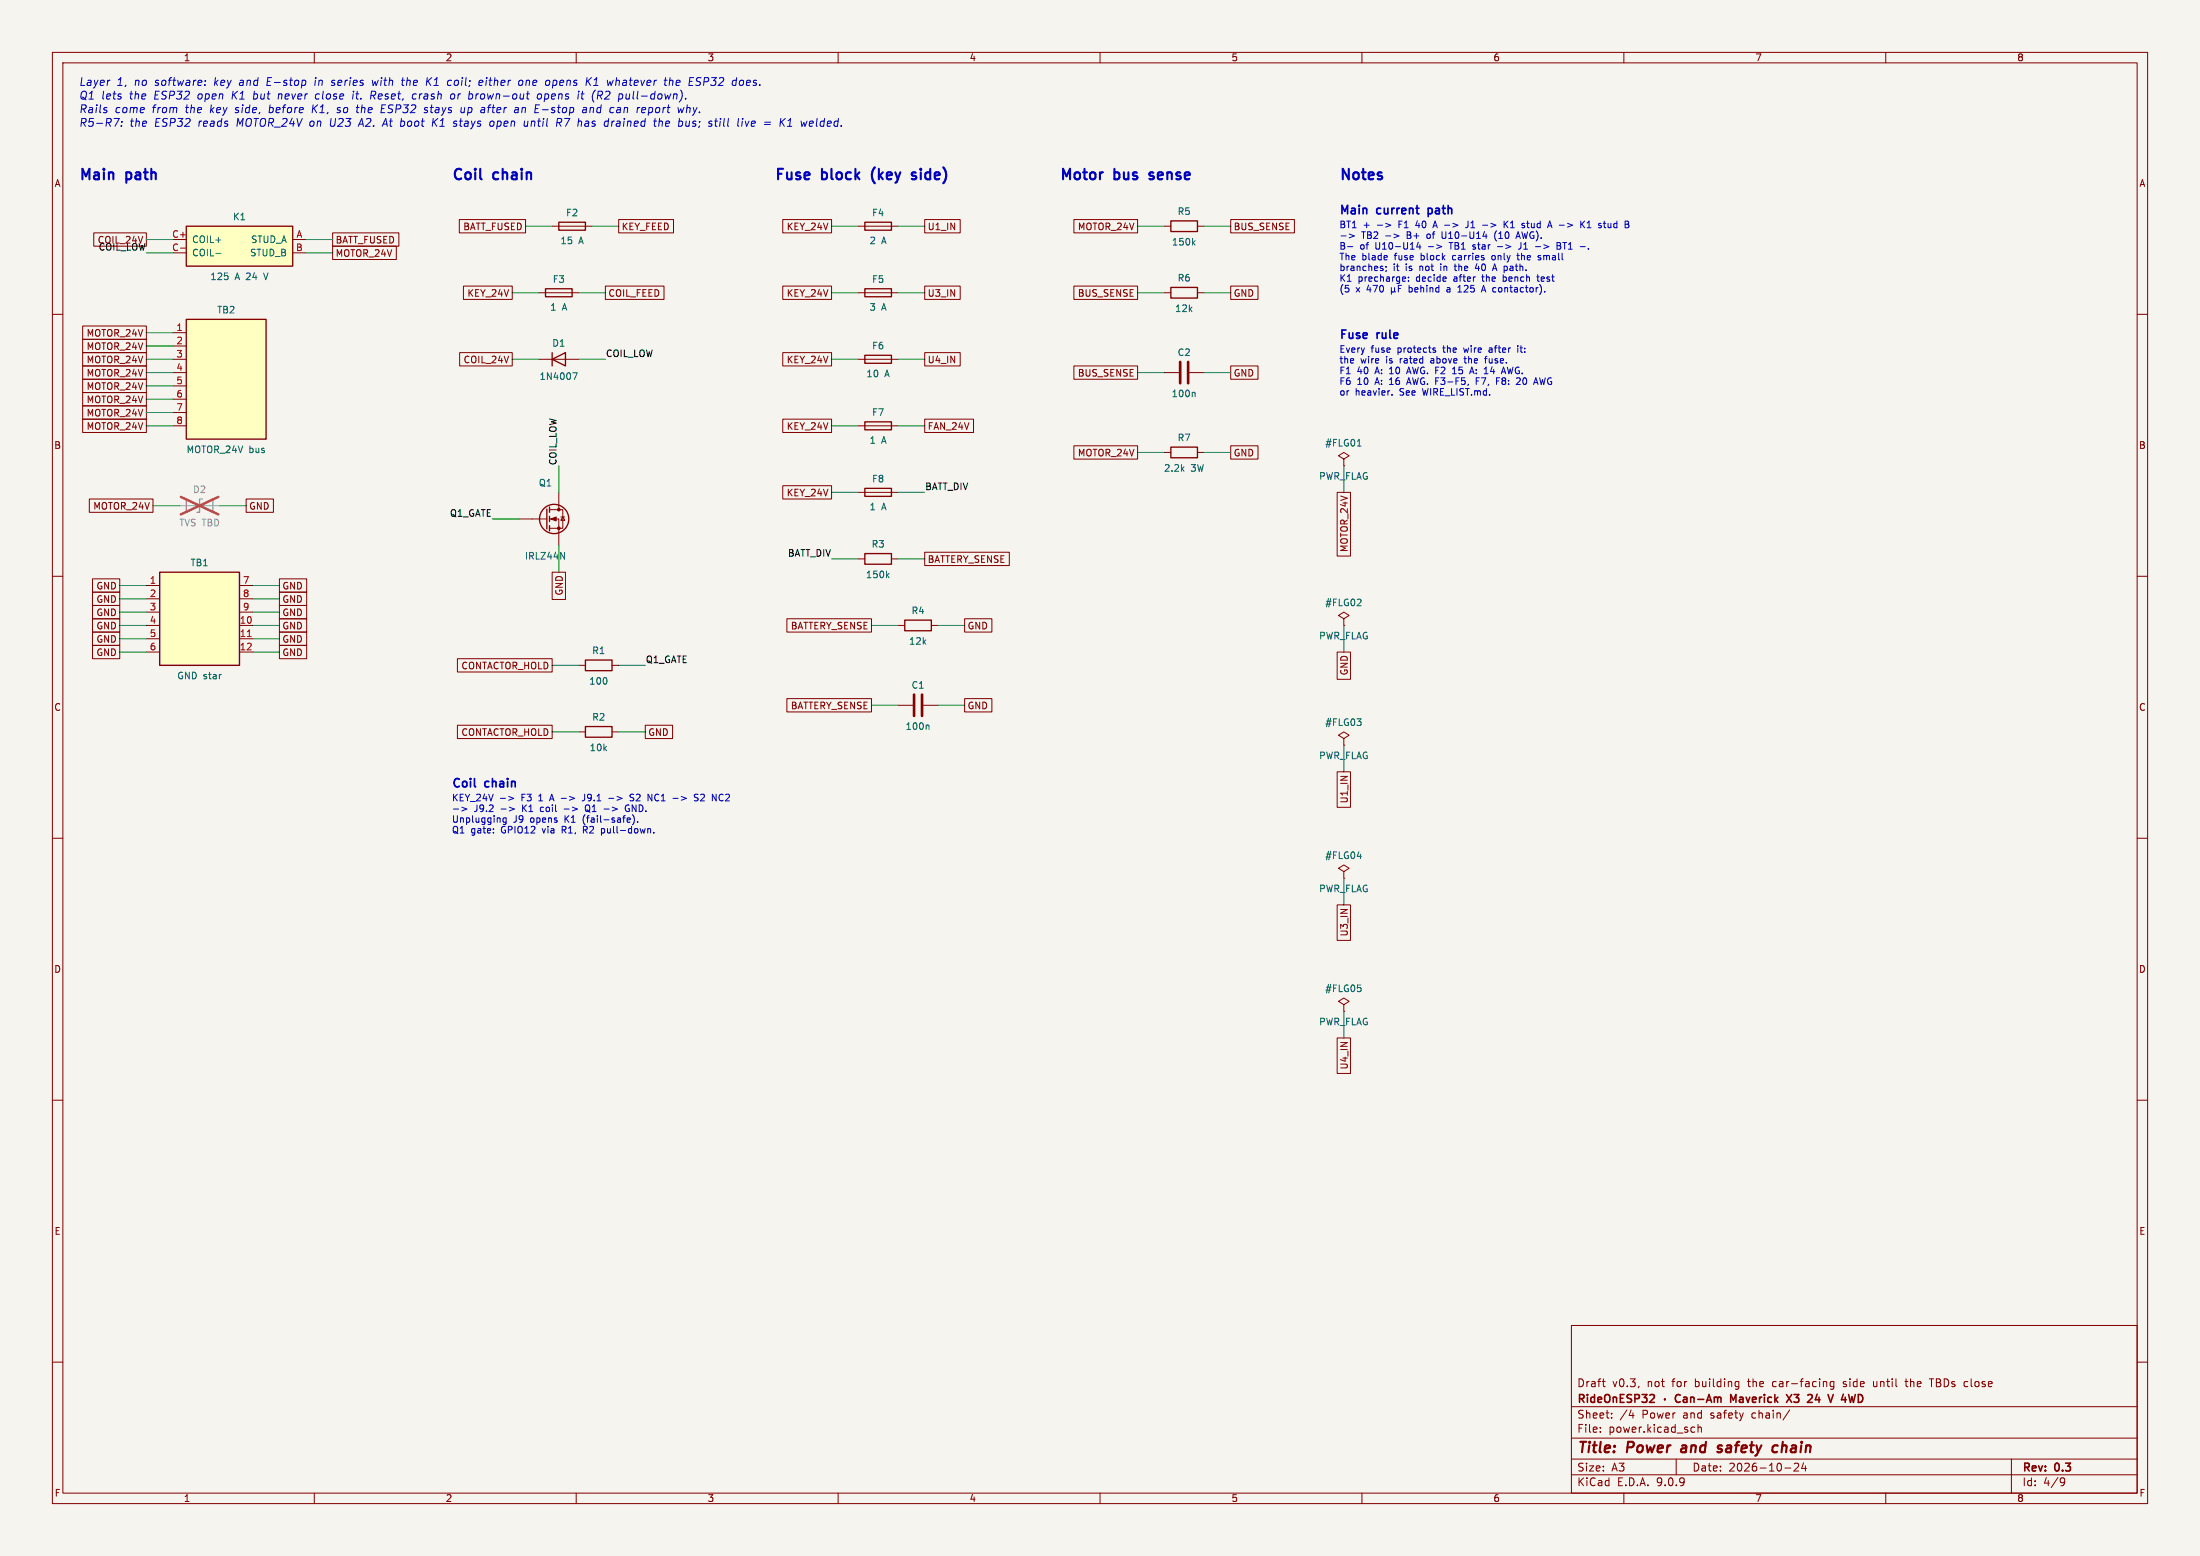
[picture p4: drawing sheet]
<svg xmlns="http://www.w3.org/2000/svg" width="420mm" height="297mm" viewBox="0 0 420 297" stroke-linecap="round" stroke-linejoin="round" font-family="sans-serif">
<path d="M0 0h420v297h-420z" fill="#f5f4ef" stroke="#f5f4ef" stroke-width=".19"/>
<g fill="none" stroke="#840000" stroke-width=".19">
<path d="M10 10h400v277h-400zM12 12h396v273h-396zM60 10v2M110 10v2M160 10v2M210 10v2M260 10v2M310 10v2M360 10v2M102.9 55.9h7.6M10 60h2M408 60h2"/>
<path d="M10 110h2M408 110h2M110.5 127h1.3M116.8 127h1.3M10 160h2M408 160h2M256.5 166.4l1.1-.7-1.1-.6-1 .6 1 .7v1.2M256.5 167.6h.1M10 210h2M408 210h2M300 253h108v32h-108zM10 260h2"/>
<path d="M300 278.5h108M300 274.5h108M300 268.5h108M305.5 273.2v.2M305.5 272.5v.1M305.9 263.7h.5M306.2 264.6l.2 .1M307.7 270.5v.2M307.7 269.8v.1M311 270.2h.9M311.7 269.7v1M312.9 264.6l-.1 .2"/>
<path d="M320 278.5v3M323.1 272.4l.4 .1M323.5 273.3l-.4 .1M324.2 272.5l.2-.1 .3 .1 .1 .9M324.2 271.9v1.5M331.5 263.7l.4 .1M331.9 264.6l-.4 .1M331.9 263.7v1.2l-.1 .2-.4 .1M341.7 269.1l-1.3 1.9M342.5 279.4l.6-.1 .2 .1 .1 .3-1 1.1h1M344.3 279.2l-.4 1.1h1M344.7 279.8v1"/>
<path d="M348.7 263.8v.9M350.1 263.8l-.4-.1-.3 .3 .1 .6h.6M350.1 263.7v1.2l-.3 .3-.4-.1M351.9 264.6l.1 .1M351.9 263.8v.3M357.7 263.7v.8l.2 .2M363.7 263.7h.5M363.9 263.2v1.3l.3 .2M368.3 263.2h.9M368.7 263.2v1.5M384 278.5v6.5M408 260h2"/>
<path d="M60 285v2M110 285v2M160 285v2M210 285v2M260 285v2M300 281.5h108M310 285v2M340.7 280.2h1.2M360 285v2M393.6 282.1l.5 .1a.99 .99 0 0 1-.4 1.4h-.3M394.2 282.7l-.3 .3h-.3"/>
</g>
<path d="M321 276.5l-.1 .4 .2 .3M328 276.4l.5 .1 .2 .3-.1 .3-.6 .1M328.7 276a.5 .5 0 0 0-.8 .2M338.8 275.9l.6 .1M339.3 277.1l-.6 .1M340.3 275.2l-.2 2" fill="none" stroke="#840000" stroke-width=".4"/>
<g fill="none" stroke="#840000" stroke-width=".3">
<path d="M315.5 266.2l.3 .3v.3l-.9 .9h.9M317.8 267v.2M320.8 266.3a.6 .6 0 0 0-.8 0 .6 .6 0 0 0-.2 .7 .56 .56 0 0 0 .3 .6 .56 .56 0 0 0 .7-.1M321.4 266.8h.6v.9M322 267l-.5 .1a.29 .29 0 0 0-.2 .3 .29 .29 0 0 0 .2 .3l.5-.1M322.8 266.8l.2-.1 .3 .1 .1 .9M322.8 266.7v1M324.1 267.1h1.2M325.8 267.7l.5-1.5 .5 1.5M325.9 267.3h.7M327.3 266.8l.4-.1 .2 .2M327.3 266.7v1"/>
<path d="M327.9 266.9l.2-.2 .4 .1v.9M327.9 266.9v.8M331.4 266.2l-.5 1.1-.5-1.1v1.5M341 266.2l1 1.5M342 266.2l-1 1.5M346.9 266.1l-.4 1.1h1"/>
</g>
<path d="M104.1 55.1h5.1v1.5h-5.1zM111.8 126h5v2h-5z" fill="none" stroke="#840000" stroke-width=".25"/>
<path d="M259.1 163.5h.8" fill="none" stroke="#006464" stroke-width=".19"/>
<path d="M35.6 61h15.2v22.8h-15.2z" fill="#ffffc2"/>
<path d="M106.7 42.4h5.1v1.5h-5.1zM35.6 61h15.2v22.8h-15.2zM105.4 68.6l2.5-1.3v2.6zM105.4 67.3v2.6M111.8 138.7h5v2h-5z" fill="none" stroke="#840000" stroke-width=".25"/>
<g fill="none" stroke="#840000" stroke-width=".19">
<path d="M105.4 43.2h7.6M33 63.5h2.6M33 66h2.6M33 68.6h2.6M33 71.1h2.6M33 73.7h2.6M33 76.2h2.6M33 78.7h2.6M102.9 68.6h7.6M33 81.3h2.6M256.5 87.6l1.1-.6-1.1-.6-1 .6 1 .6v1.3M256.5 88.9h.1"/>
<path d="M110.5 139.7h1.3M116.8 139.7h1.3"/>
</g>
<path d="M109.3 71.2h.9l-.6 1.2M259.1 85.1h.7" fill="none" stroke="#006464" stroke-width=".19"/>
<path d="M35.6 43.2h20.3v7.6h-20.3z" fill="#ffffc2"/>
<g fill="none" stroke="#840000" stroke-width=".25">
<path d="M35.6 43.2h20.3v7.6h-20.3zM223.5 42.2h5.1v2h-5.1zM223.5 54.9h5.1v2h-5.1zM104.4 97.2v3.8M104.9 96.8v1M104.9 98.6v1M223.5 85.3h5.1v2.1h-5.1zM104.9 100.3v1M172.7 118.4h5.1v2h-5.1z"/>
<circle cx="105.8" cy="99.1" r="2.79"/>
</g>
<g fill="none" stroke="#840000" stroke-width=".19">
<path d="M33 48.3h2.6M55.9 48.3h2.5M55.9 45.7h2.5M222.2 43.2h1.3M222.2 55.9h1.3M228.6 43.2h1.3M228.6 55.9h1.3M222.2 71.1h2.8M227.1 71.1h2.8M99.1 99.1h5.3M104.9 97.3h2.5v3.5h-2.5M104.9 99.1h1.8v5"/>
<path d="M106.7 94v3.3M107.1 98.7h.7M107.4 98.7l.4 .6h-.7zM222.2 86.4h1.3M228.6 86.4h1.3M171.4 119.4h1.3M177.8 119.4h1.3M171.4 134.6h2.8M176.3 134.6h2.8M256.5 141l1.1-.7-1.1-.6-1 .6 1 .7v1.2M256.5 142.2h.1"/>
</g>
<path d="M41.2 48.4h1M227.8 46.3l.3 .5M228.1 45.9l-.4 .5M228 74.9l.1 .2v.6M107 105.4l.8 1.3v-1.3M177.2 138.4l.1 .2v.6" fill="none" stroke="#006464" stroke-width=".19"/>
<path d="M34.4 47.4h1" fill="none" stroke="#a90000" stroke-width=".19"/>
<path d="M225.3 69.1v4.1M226.8 69.1v4.1M174.5 132.6v4.1M176 132.6v4.1" fill="none" stroke="#840000" stroke-width=".51"/>
<path d="M35.6 95.3v2.5l5-2.5v2.5zM38.6 95.3h-.5v2.5h-.5" fill="none" stroke="#9c9b98" stroke-width=".25"/>
<path d="M34.3 96.5h7.6" fill="none" stroke="#9c9b98" stroke-width=".19"/>
<path d="M34.5 94.8l7.2 3.4M41.7 94.8l-7.2 3.4" fill="none" stroke="#e12e31" stroke-width=".46"/>
<g fill="#840000" stroke="#840000" stroke-width=".19">
<path d="M105.2 99.1l1-.4v.7z"/>
<circle cx="106.7" cy="97.3" r=".25"/>
<circle cx="106.7" cy="100.8" r=".25"/>
</g>
<path d="M30.5 109.2h15.2v17.8h-15.2z" fill="#ffffc2"/>
<path d="M165.1 42.4h5.1v1.5h-5.1zM165.1 55.1h5.1v1.5h-5.1zM165.1 67.8h5.1v1.5h-5.1zM165.1 93.2h5.1v1.5h-5.1zM165.1 80.5h5.1v1.5h-5.1zM30.5 109.2h15.2v17.8h-15.2zM165.1 105.7h5.1v2h-5.1z" fill="none" stroke="#840000" stroke-width=".25"/>
<g fill="none" stroke="#840000" stroke-width=".19">
<path d="M17.9 44.4h10v2.6h-10zM63.5 47h12.2v2.5h-12.2zM63.5 44.4h12.6v2.6h-12.6zM87.7 41.9h12.6v2.6h-12.6zM88.5 54.6h9.3v2.6h-9.3zM115.6 54.6h11.2v2.6h-11.2zM118.1 41.9h10.5v2.6h-10.5zM149.4 54.6h9.3v2.6h-9.3zM149.4 41.9h9.3v2.6h-9.3zM163.8 43.2h7.6M163.8 55.9h7.6M176.5 41.9h6.8v2.6h-6.8z"/>
<path d="M176.5 54.6h6.8v2.6h-6.8zM205 41.9h12.2v2.6h-12.2zM205 54.6h12.2v2.6h-12.2zM234.9 41.9h12.2v2.6h-12.2zM234.9 54.6h5.3v2.6h-5.3zM15.8 62.2h12.1v2.6h-12.1zM15.8 64.8h12.1v2.5h-12.1zM15.8 67.3h12.1v2.6h-12.1zM15.8 69.8h12.1v2.6h-12.1zM15.8 72.4h12.1v2.5h-12.1zM15.8 77.5h12.1v2.5h-12.1zM15.8 74.9h12.1v2.6h-12.1z"/>
<path d="M87.7 67.3h10.1v2.6h-10.1zM149.4 67.3h9.3v2.6h-9.3zM163.8 68.6h7.6M176.5 67.3h6.8v2.6h-6.8zM205 69.8h12.2v2.6h-12.2zM234.9 69.8h5.3v2.6h-5.3zM15.8 80h12.1v2.6h-12.1zM17.1 95.2h12.1v2.6h-12.1zM47 95.2h5.2v2.6h-5.2zM149.4 80h9.3v2.6h-9.3zM149.4 92.7h9.3v2.6h-9.3zM163.8 94h7.6"/>
<path d="M163.8 81.3h7.6M176.5 80h9.3v2.6h-9.3zM205 85.1h12.2v2.5h-12.2zM234.9 85.1h5.3v2.5h-5.3zM255.3 94h2.5v12.1h-2.5zM17.7 118.1h5.2v2.6h-5.2zM17.7 115.6h5.2v2.5h-5.2zM17.7 113h5.2v2.6h-5.2zM17.7 110.5h5.2v2.5h-5.2zM27.9 111.8h2.6M27.9 114.3h2.6M27.9 116.8h2.6"/>
<path d="M27.9 119.4h2.6M45.7 111.8h2.6M45.7 114.3h2.6M45.7 116.8h2.6M45.7 119.4h2.6M53.3 113h5.2v2.6h-5.2zM53.3 118.1h5.2v2.6h-5.2zM53.3 115.6h5.2v2.5h-5.2zM53.3 110.5h5.2v2.5h-5.2zM105.4 109.2h2.6v5.2h-2.6zM150.2 118.1h16.2v2.6h-16.2zM163.8 106.7h1.3"/>
<path d="M170.2 106.7h1.2M176.5 105.4h16.2v2.6h-16.2zM184.1 118.1h5.3v2.6h-5.3zM256.5 118.1l1.1-.6-1.1-.7-1 .7 1 .6v1.3M256.5 119.4h.1M17.7 123.2h5.2v2.5h-5.2zM17.7 120.6h5.2v2.6h-5.2zM27.9 121.9h2.6M27.9 124.5h2.6M45.7 121.9h2.6M45.7 124.5h2.6M53.3 123.2h5.2v2.5h-5.2z"/>
<path d="M53.3 120.6h5.2v2.6h-5.2zM87.3 125.7h18.1v2.6h-18.1zM87.3 138.4h18.1v2.6h-18.1zM123.2 138.4h5.2v2.6h-5.2zM150.2 133.3h16.2v2.6h-16.2zM184.1 133.3h5.3v2.6h-5.3zM255.3 124.5h2.5v5.2h-2.5zM255.3 147.3h2.5v6.8h-2.5zM255.3 172.7h2.5v6.8h-2.5zM255.3 198.1h2.5v6.8h-2.5zM256.5 191.8l1.1-.7-1.1-.6-1 .6 1 .7v1.2M256.5 193h.1"/>
</g>
<path d="M47.2 121.5h.8" fill="none" stroke="#a90000" stroke-width=".19"/>
<path d="M169.4 109.8l.3 .5M169.7 109.4l-.5 .5M259 115.6h.8M259.8 114.5v.4M259.8 188.6v.6" fill="none" stroke="#006464" stroke-width=".19"/>
<g fill="none" stroke="#009600" stroke-width=".19">
<path d="M27.9 48.3h5.1M27.9 45.7h5.1M58.4 48.3h5.1M58.4 45.7h5.1M97.8 55.9h5.1M100.3 43.2h5.1M110.5 55.9h5.1M113 43.2h5.1M158.7 43.2h5.1M158.7 55.9h5.1M171.4 43.2h5.1M171.4 55.9h5.1"/>
<path d="M217.2 43.2h5M217.2 55.9h5M229.9 43.2h5M229.9 55.9h5M27.9 71.1h5.1M27.9 78.7h5.1M27.9 76.2h5.1M27.9 73.7h5.1M27.9 68.6h5.1M27.9 66h5.1M27.9 63.5h5.1M97.8 68.6h5.1"/>
<path d="M110.5 68.6h5.1M158.7 68.6h5.1M171.4 68.6h5.1M217.2 71.1h5M229.9 71.1h5M27.9 81.3h5.1M29.2 96.5h5.1M41.9 96.5h5.1M94 99.1h5.1M106.7 88.9v5.1M158.7 94h5.1M158.7 81.3h5.1"/>
<path d="M171.4 94h5.1M171.4 81.3h5.1M217.2 86.4h5M229.9 86.4h5M256.5 88.9v5.1M22.9 119.4h5M22.9 116.8h5M22.9 114.3h5M22.9 111.8h5M48.3 119.4h5M48.3 116.8h5M48.3 114.3h5"/>
<path d="M48.3 111.8h5M106.7 104.1v5.1M158.7 106.7h5.1M166.4 119.4h5M171.4 106.7h5.1M179.1 119.4h5M256.5 119.4v5.1M22.9 124.5h5M22.9 121.9h5M48.3 124.5h5M48.3 121.9h5M105.4 139.7h5.1"/>
<path d="M105.4 127h5.1M118.1 139.7h5.1M118.1 127h5.1M166.4 134.6h5M179.1 134.6h5M256.5 142.2v5.1M256.5 167.6v5.1M256.5 193v5.1"/>
</g>
<g fill="none" stroke="#0000c2" stroke-width=".4">
<path d="M15.7 34.2v-2l.7 1.5 .7-1.5v2M19.8 32.2v.2M27.7 32.2v1.7M28.9 32.2v2M88.1 32.4a.69 .69 0 0 0-1.1 .1M90.7 32.2v.2M91.7 32.2v1.7M96 32.2v2M99.6 32.2v.2M149.5 32.2h-1v2M156.9 32.2v2M158.7 32.2v1.7"/>
<path d="M163.3 32.2v2M167 31.9l-.4 .6M167.8 32.2v2M174.8 33l-.5-.1-.2 .3 .1 .3 .6 .2v.4h-.7M175.8 32.2v.2M177.6 32.2v2M180.1 31.9l.3 .6M202.9 34.2v-2l.7 1.5 .7-1.5v2M207 32.2v1.7M212.7 32.2v2M219.4 34.1l.2 .1M219.5 33v.5"/>
<path d="M257.5 32.2v2l-1.2-2v2M260.2 32.2v1.7"/>
</g>
<g fill="none" stroke="#0000c2" stroke-width=".19">
<path d="M39.1 16.2v.1M39.2 15.4v.1M53.2 17.9l-.1 1M58.1 15.3l.3 .3-.1 .6M60.2 15.3l-.1 1M60.6 17.9l-.3 .3-.1 .4 .1 .2 .4 .1M63.2 16.2l.5 .1M63.6 15.3l-.3 .3 .1 .1 .3 .1M67.4 17.9l-.1 1M67.5 17.4v.2M70.8 18.2h.6M71.1 15.3l.1 1 .4-.7"/>
<path d="M71.2 18.2l.4 .7M71.5 17.4h-.6l-.2 1.5M76.6 15.3h.6M76.9 14.8l-.1 1.3 .3 .2M79.5 18l-.4-.1-.3 .3v.6h.6M81.6 14.8l-.2 1.5M81.7 15.5l.5 .8M82.4 14.8l-.9 .9M85.8 15.3l.4 .1M86.1 16.2l-.4 .1M86.1 18.1l.3-.2 .4 .2v.5l-.2 .2-.4 .1-.2-.1zM89.6 17.4l-.2 1.5"/>
<path d="M91.4 15.8l.8-.1-.1-.3h-.5l-.2 .7 .2 .2 .4-.1M99.2 15.4l.4-.1 .2 .3-.1 .6-.5 .1M102.7 18.1l.2-.2 .4 .2v.5l-.1 .2-.4 .1-.2-.1zM105.6 15.3l-.1 1.5M110.9 17.9h.6M111.2 17.4l-.2 1.3 .4 .2M112.1 14.8l-.2 1.5M112.2 15.5l.5 .8M112.9 14.8l-.9 .9M113.3 16.3h.9M114.1 18.2h.6M114.2 17.4l-.2 1.5"/>
<path d="M114.5 18.2l.4 .7M117.7 14.8l-.2 1.5M117.7 15.4l-.1 .1M119.6 17.9l-.1 .8 .2 .2M127.8 15.5l.3-.2 .3 .1v.9M127.9 14.8l-.2 1.5M132.8 16.2h.7M133.6 14.8l-.5 .1-.2 .3 .2 .3 .5 .2M141.3 15.5l.4-.2 .3 .3-.3 .6h-.5M22.8 22.6l-.9 1.5M23.2 24v.1M23.3 23.2v.1"/>
<path d="M59.8 20l-.2 1.5M64.3 21.4l.4 .1M64.6 20.5l-.2 .3v.1l.4 .1M68 20.5h.6M68.2 21.4l.2 .1M68.3 20l-.2 1.3M69.1 22.6l-.7 1.5M72.8 20.7h.5M72.9 20l-.2 1.5h.7M73.1 23.7h.8M73.6 22.6l-.7 1.5M81.1 20.9l.5 .2v.1l-.1 .2-.4 .1"/>
<path d="M81.6 20.6a.38 .38 0 0 0-.6 .1M82.7 22.6l-.2 1.5M82.8 23.3l.6 .8M83.6 22.6l-1 .9M86.7 23.2h.5M86.8 23.6l.3 .1 .1 .2-.3 .2h-.2M88.1 20.5l-.1 .9 .4 .1 .2-.1M88.7 20.5l-.1 1M92.5 20.6l-.1 .9M92.5 20.9h-.1M93.5 23.4l.4-.3 .3 .1 .1 .2-.2 .6-.4 .1-.2-.1M98.5 20.5l.4 .1v.9"/>
<path d="M98.9 21.4l-.5 .1M99 20.9h-.6M100.7 24l-.5 .1M100.8 23.1l-.1 1M103 20h-.7l-.2 1.5M106.4 22.6l-.2 1.5M106.7 23.4l.4 .7M107.2 22.9l-.2 .4-.7 .1M111.3 20.6h.6v.9M112 20.9l-.7 .1-.1 .3 .2 .2 .5-.1M112.7 20.5l-.1 1M116.9 23.1l-.2 1"/>
<path d="M116.9 23.3l-.1 .1M117.7 21.3l.2 .2h.3M118.3 20.5l-.5 .1M118.3 20.9h-.4l-.2 .3M122.8 20.5l.4 .1v.3l-.7 .1M123.1 21.4l-.4 .1M124.8 23.1h.6M125.8 23.3l.3-.2 .3 .1v.9M125.9 22.6l-.2 1.5M130.6 20.5l-.4 1M131 23.1l-.1 .8 .1 .1 .3 .1M131.2 20l-.2 1.5"/>
<path d="M131.6 20.5l-.5 .2M136.4 23.1h.6M136.6 24l.3 .1M136.7 22.6l-.2 1.3M141.8 22.6l-.1 .1M141.8 22.6v.2zM142.3 23.1l.2 1 .5-1M149.1 22.6l-.2 1.5M149.9 22.6l-.9 .9M150.3 24.1h.9M150.6 23l.3-.4-.2 1.5M154.8 23.1l.4 .1v.3l-.7 .1"/>
<path d="M155.1 24l-.2 .1M257.3 47.1h.9M257.6 44.7l.9 .3-.9 .4M263.7 51.2l.3 .1v.2l-.4 .2M263.7 50.8l.3 .1M264.5 42.6l1 .4-1 .4M264.6 50.9v.1M264.7 51.6l-.2 .2M265.6 54.9v1.3M265.6 55.6l.2 .1 .4-.1M266.1 44.7l1 .3-1 .4M266.2 55.6l.2 .1"/>
<path d="M266.2 54.9v.7M266.9 54.5v1.2M268.2 52.8l.1 .4-.6 .1M268.3 53.6l-.1 .1M268.9 53.6v.1M268.9 52.9v.1M270.8 46.2l-.3 .9h.7M271.1 46.7v.9M272.7 47.1h1M273.7 43.1h.6M274 42.2l-.5 1.3M274.3 46.7l.9 .4-.9 .3"/>
<path d="M275.3 44.2v1.1l.2 .2M276.4 54.9l-.1 .1M276.4 55.3l-.2 .1 .2 .3M277.6 50.8h.5M277.8 50.4v1.2M278.3 55.7h.7M278.6 54.7l-.3 .1M278.7 54.5v1.2M280.3 42.2l-.1 1.1-.4 .2M281.2 47.5l.1 .1M281.3 46.7l-.1 .2 .1 .2M281.9 50.3l-.3 .9h.8"/>
<path d="M282.8 55.7l.4-1.2 .4 1.2M282.9 55.4h.6M283 43h1M283.1 45.1h.8M283.7 44.7v.8M284.9 48.8l-.1 .2 .1 .5M284.9 51.7l.4-1.3 .5 1.3M285 51.3h.6M285.5 44.4a1.48 1.48 0 0 0 .2 1.6M285.9 47.1h.9M287 52.4v1.3M287 53.6l.1 .1"/>
<path d="M287.1 42.2v1.3M287.3 42.7l.6 .8M287.9 42.2l-.8 .7M289.4 45.5l.4-1.3 .4 1.3M289.5 45.2h.6M289.6 48.8h.5M289.7 48.3v1.1l.4 .2M290.4 46.3l-.1 1.1-.4 .2M290.9 43l.2 .2-.2 .3M290.9 42.6l.1 .1M291.4 42.6h.5M291.6 42.2l.1 1.2"/>
<path d="M293.1 47.1h1M293.4 52.8h.5M293.6 52.4v1.1l.3 .2M294.1 48.8h-.3l-.2 .2 .6 .4M294.2 49.4l-.2 .2-.4-.1M295.6 43.1h.6M295.9 42.2l.4 1.3M297.2 46.3h.5l.2 .2-.2 .4 .2 .1 .1 .3-.3 .3h-.5zM297.2 46.9h.5M301.7 47.1h.9M302 42.7l.5 .8M302.5 42.2l-.7 .7"/>
<path d="M303 43.5h.7M303 42.6l.4-.4v1.3M306.1 42.6h.5M306.4 43.5h.2M307 42.6v.7l.2 .2M265.7 75.3v.1M273.7 66.8l.3 .1 .1 .2-.4 .2M273.7 66.4l.3 .1M277.3 71.3h.7M277.5 70.3l-.2 .1M277.7 70.1v1.2M279.5 68.5h.5"/>
<path d="M279.6 68l.1 1.2M280.6 71.3l.4-1.2 .4 1.2M280.7 71h.6M281.8 72.7h.4M281.8 72.1v1.3M283.4 68.5h.5M283.6 68.2v1.1M283.9 68l-.3 .1M284.4 66.4l-.1 .1M284.4 66.8l-.2 .1 .2 .4M285.7 72.7h.4M285.7 72.1v1.3"/>
<path d="M286.7 71h.6M287 70.1l.4 1.2M289.7 66v.1M289.7 66.4v.9M290.2 72.5l-.8 .9h.8M292.9 73h.6M293.2 72.1l.4 1.3M86.6 154.4h1M88.2 154.1l.9 .3-.9 .4M95.5 152.4h1M95.7 154.4h.9M96.6 156.1v1l-.2 .3-.3-.1"/>
<path d="M96.6 156.2l-.3-.1-.3 .3 .1 .5h.5M97.1 152l1 .4-1 .3M97.2 154.1l1 .3-1 .4M107.7 154.4h1M111.4 157.7v1.3M111.4 158.4h.5M111.6 152.7l-.5 .2M111.8 153.8a.85 .85 0 0 0 .2 1.1h.3M112 154.6h.1M114.8 158.2v1.2M114.8 158.9l.4 .1M115.3 154.4h1"/>
<path d="M116.2 152.4h1M119.9 156.1l.4 .1v.2l-.6 .1M119.9 154.4h.2M120.1 153.7a.59 .59 0 0 0-.7 .6 .59 .59 0 0 0 .7 .6v-.1M120.3 156.9l-.4 .1M121 155.9a1.48 1.48 0 0 1-.2 1.5M121 151.7l-.5-.1-.2 .1v.4l.6 .2 .1 .3-.2 .3-.5-.1M121.7 156.8v.2M123.7 151.6l.7 1.3v-1.3M124.1 158.2l.1 .8M124.8 158.9v.1M128.5 152.4h1"/>
<path d="M133.3 151.7l-.5-.1-.2 .1v.4l.5 .2 .2 .3-.3 .3-.5-.1M133.9 151.6l-.1 .1M134.4 152.1l-.7 .8h.8M137.7 151.6a.68 .68 0 0 0-.4 .6 .68 .68 0 0 0 .4 .7"/>
</g>
<g fill="none" stroke="#0000c2" stroke-width=".32">
<path d="M259.5 39.2v.2M270.5 39.2v1.4M272.6 39.7v1.6M272.8 39.7l-.2 .1M275.5 39.2v1.4M276.5 39.2v1.6M256.2 40.8v-1.6l.5 1.2 .6-1.2v1.6M272.6 40.7l.2 .1M257 63h-.8v1.6M265.3 63v1.4M87.7 148.8l-.1-.1a.58 .58 0 0 0-.8 .1M89.8 148.6v.2"/>
<path d="M90.6 148.6v1.4M94 148.6v1.6M96.9 148.6v.2"/>
</g>
<g font-size="2.8" fill="#0000c2">
<text x="15" y="35.3">Main</text>
<text x="24.2" y="35.3">path</text>
<text x="86.2" y="35.3">Coil</text>
<text x="94.3" y="35.3">chain</text>
<text x="147.8" y="35.3">Fuse</text>
<text x="157" y="35.3">block</text>
<text x="167.3" y="35.3">(key</text>
<text x="175.8" y="35.3">side)</text>
<text x="202.2" y="35.3">Motor</text>
<text x="212.8" y="35.3">bus</text>
<text x="220.4" y="35.3">sense</text>
<text x="255.6" y="35.3">Notes</text>
</g>
<g font-size="2.8" fill="#840000">
<text x="301" y="277.9">Title:</text>
<text x="310.6" y="277.9">Power</text>
<text x="321.8" y="277.9">and</text>
<text x="329.6" y="277.9">safety</text>
<text x="340.9" y="277.9">chain</text>
</g>
<g font-size="2.2" fill="#0000c2">
<text x="255.6" y="41.7">Main</text>
<text x="262.9" y="41.7">current</text>
<text x="273.3" y="41.7">path</text>
<text x="255.6" y="65.5">Fuse</text>
<text x="262.9" y="65.5">rule</text>
<text x="86.2" y="151.1">Coil</text>
<text x="92.7" y="151.1">chain</text>
</g>
<g font-size="2.1" fill="#0000c2">
<text x="15" y="16.7">Layer</text>
<text x="22.2" y="16.7">1,</text>
<text x="25.7" y="16.7">no</text>
<text x="29.7" y="16.7">software:</text>
<text x="41.1" y="16.7">key</text>
<text x="46.1" y="16.7">and</text>
<text x="51.4" y="16.7">E-stop</text>
<text x="60.7" y="16.7">in</text>
<text x="64.1" y="16.7">series</text>
<text x="72.1" y="16.7">with</text>
<text x="77.9" y="16.7">the</text>
<text x="82.7" y="16.7">K1</text>
<text x="86.9" y="16.7">coil;</text>
<text x="93" y="16.7">either</text>
<text x="100.8" y="16.7">one</text>
<text x="106.1" y="16.7">opens</text>
<text x="113.9" y="16.7">K1</text>
<text x="118.2" y="16.7">whatever</text>
<text x="129.3" y="16.7">the</text>
<text x="134.1" y="16.7">ESP32</text>
<text x="142.5" y="16.7">does.</text>
<text x="15" y="19.3">Q1</text>
<text x="15" y="21.9">Rails</text>
<text x="19.3" y="19.3">lets</text>
<text x="21.9" y="21.9">come</text>
<text x="24.7" y="19.3">the</text>
<text x="29.1" y="21.9">from</text>
<text x="29.5" y="19.3">ESP32</text>
<text x="35.5" y="21.9">the</text>
<text x="38" y="19.3">open</text>
<text x="40.3" y="21.9">key</text>
<text x="44.6" y="19.3">K1</text>
<text x="45.3" y="21.9">side,</text>
<text x="48.9" y="19.3">but</text>
<text x="51.9" y="21.9">before</text>
<text x="53.7" y="19.3">never</text>
<text x="60.2" y="21.9">K1,</text>
<text x="61" y="19.3">close</text>
<text x="65.2" y="21.9">so</text>
<text x="68.3" y="19.3">it.</text>
<text x="69.1" y="21.9">the</text>
<text x="71.9" y="19.3">Reset,</text>
<text x="73.9" y="21.9">ESP32</text>
<text x="80" y="19.3">crash</text>
<text x="82.3" y="21.9">stays</text>
<text x="87.5" y="19.3">or</text>
<text x="89.4" y="21.9">up</text>
<text x="91" y="19.3">brown-out</text>
<text x="93.4" y="21.9">after</text>
<text x="100" y="21.9">an</text>
<text x="104" y="21.9">E-stop</text>
<text x="104.3" y="19.3">opens</text>
<text x="112.2" y="19.3">it</text>
<text x="113.3" y="21.9">and</text>
<text x="115.1" y="19.3">(R2</text>
<text x="118.7" y="21.9">can</text>
<text x="120.3" y="19.3">pull-down).</text>
<text x="124" y="21.9">report</text>
<text x="132" y="21.9">why.</text>
<text x="15" y="24.5">R5-R7:</text>
<text x="24.7" y="24.5">the</text>
<text x="29.5" y="24.5">ESP32</text>
<text x="38" y="24.5">reads</text>
<text x="45.4" y="24.5">MOTOR_24V on</text>
<text x="63.5" y="24.5">U23</text>
<text x="69.2" y="24.5">A2.</text>
<text x="74" y="24.5">At boot</text>
<text x="83.6" y="24.5">K1</text>
<text x="87.9" y="24.5">stays</text>
<text x="95" y="24.5">open</text>
<text x="101.6" y="24.5">until</text>
<text x="108" y="24.5">R7 has</text>
<text x="117.4" y="24.5">drained</text>
<text x="127.1" y="24.5">the</text>
<text x="131.9" y="24.5">bus;</text>
<text x="137.8" y="24.5">still</text>
<text x="143.5" y="24.5">live</text>
<text x="148.7" y="24.5">=</text>
<text x="151.9" y="24.5">K1</text>
<text x="156.1" y="24.5">welded.</text>
</g>
<g font-size="2.1" fill="#840000">
<text x="301" y="268.2">RideOnESP32</text>
<text x="301" y="265">Draft</text>
<text x="307.8" y="265">v0.3,</text>
<text x="314.5" y="265">not</text>
<text x="319.4" y="265">for</text>
<text x="323.8" y="265">building</text>
<text x="331.6" y="268.2">Maverick</text>
<text x="334.1" y="265">the</text>
<text x="338.9" y="265">car-facing</text>
<text x="343" y="268.2">X3</text>
<text x="347.6" y="268.2">24</text>
<text x="352.2" y="268.2">V</text>
<text x="352.6" y="265">side</text>
<text x="355.3" y="268.2">4WD</text>
<text x="358.5" y="265">until</text>
<text x="364.8" y="265">the</text>
<text x="369.6" y="265">TBDs close</text>
<text x="301" y="273.7">File:</text>
<text x="301" y="271">Sheet:</text>
<text x="307.1" y="273.7">power.kicad_sch</text>
<text x="309.2" y="271">/4</text>
<text x="313.5" y="271">Power</text>
<text x="321.5" y="271">and</text>
<text x="326.8" y="271">safety</text>
<text x="334.8" y="271">chain/</text>
<text x="301" y="281.1">Size:</text>
<text x="307.6" y="281.1">A3</text>
<text x="323" y="281.1">Date:</text>
<text x="330" y="281.1">2026-10-24</text>
<text x="386" y="281.3">Rev:</text>
<text x="392.4" y="281.3">0.3</text>
<text x="301" y="283.9">KiCad</text>
<text x="308.7" y="283.9">E.D.A.</text>
<text x="316.3" y="283.9">9.0.9</text>
<text x="386" y="283.9">Id:</text>
<text x="390.1" y="283.9">4/9</text>
</g>
<g font-size="1.8" fill="#840000">
<text x="35" y="11.9">1</text>
<text x="85" y="11.9">2</text>
<text x="135" y="11.9">3</text>
<text x="185" y="11.9">4</text>
<text x="235" y="11.9">5</text>
<text x="285" y="11.9">6</text>
<text x="335" y="11.9">7</text>
<text x="385" y="11.9">8</text>
<text x="10.3" y="35.9">A</text>
<text x="408.3" y="35.9">A</text>
<text x="64" y="46.7">BATT_FUSED</text>
<text x="88.3" y="44.1">BATT_FUSED</text>
<text x="118.6" y="44.1">KEY_FEED</text>
<text x="150.1" y="44.1">KEY_24V</text>
<text x="177" y="44.1">U1_IN</text>
<text x="205.7" y="44.1">MOTOR_24V</text>
<text x="235.4" y="44.1">BUS_SENSE</text>
<text x="64" y="49.2">MOTOR_24V</text>
<text x="89.1" y="56.8">KEY_24V</text>
<text x="116" y="56.8">COIL_FEED</text>
<text x="150.1" y="56.8">KEY_24V</text>
<text x="177" y="56.8">U3_IN</text>
<text x="205.7" y="56.8">BUS_SENSE</text>
<text x="235.4" y="56.8">GND</text>
<text x="16.4" y="64.5">MOTOR_24V</text>
<text x="16.4" y="67">MOTOR_24V</text>
<text x="16.4" y="69.5">MOTOR_24V</text>
<text x="88.4" y="69.5">COIL_24V</text>
<text x="150.1" y="69.5">KEY_24V</text>
<text x="177" y="69.5">U4_IN</text>
<text x="16.4" y="72.1">MOTOR_24V</text>
<text x="16.4" y="74.6">MOTOR_24V</text>
<text x="16.4" y="77.2">MOTOR_24V</text>
<text x="205.7" y="72.1">BUS_SENSE</text>
<text x="235.4" y="72.1">GND</text>
<text x="16.4" y="82.2">MOTOR_24V</text>
<text x="16.4" y="79.7">MOTOR_24V</text>
<text x="150.1" y="82.2">KEY_24V</text>
<text x="177" y="82.2">FAN_24V</text>
<text x="10.3" y="85.9">B</text>
<text x="205.7" y="87.3">MOTOR_24V</text>
<text x="235.4" y="87.3">GND</text>
<text x="408.2" y="85.9">B</text>
<text x="150.1" y="94.9">KEY_24V</text>
<text x="17.7" y="97.5">MOTOR_24V</text>
<text x="47.5" y="97.5">GND</text>
<text x="177" y="107.6">BATTERY_SENSE</text>
<text x="257.5" y="105.5" transform="rotate(-90 257.5 105.5)">MOTOR_24V</text>
<text x="18.3" y="112.7">GND</text>
<text x="53.8" y="112.7">GND</text>
<text x="107.6" y="113.8" transform="rotate(-90 107.6 113.8)">GND</text>
<text x="18.3" y="117.8">GND</text>
<text x="18.3" y="115.3">GND</text>
<text x="53.8" y="115.3">GND</text>
<text x="53.8" y="117.8">GND</text>
<text x="18.3" y="125.4">GND</text>
<text x="18.3" y="122.9">GND</text>
<text x="18.3" y="120.3">GND</text>
<text x="53.8" y="125.4">GND</text>
<text x="53.8" y="122.9">GND</text>
<text x="53.8" y="120.3">GND</text>
<text x="150.9" y="120.3">BATTERY_SENSE</text>
<text x="184.6" y="120.3">GND</text>
<text x="88" y="128">CONTACTOR_HOLD</text>
<text x="257.5" y="129" transform="rotate(-90 257.5 129)">GND</text>
<text x="10.3" y="135.9">C</text>
<text x="150.9" y="135.6">BATTERY_SENSE</text>
<text x="184.6" y="135.6">GND</text>
<text x="408.2" y="135.9">C</text>
<text x="88" y="140.7">CONTACTOR_HOLD</text>
<text x="123.7" y="140.7">GND</text>
<text x="257.5" y="153.4" transform="rotate(-90 257.5 153.4)">U1_IN</text>
<text x="257.5" y="178.8" transform="rotate(-90 257.5 178.8)">U3_IN</text>
<text x="10.3" y="185.9">D</text>
<text x="408.2" y="185.9">D</text>
<text x="257.5" y="204.2" transform="rotate(-90 257.5 204.2)">U4_IN</text>
<text x="10.3" y="235.9">E</text>
<text x="408.3" y="235.9">E</text>
<text x="10.3" y="285.9">F</text>
<text x="35" y="286.9">1</text>
<text x="85" y="286.9">2</text>
<text x="135" y="286.9">3</text>
<text x="185" y="286.9">4</text>
<text x="235" y="286.9">5</text>
<text x="285" y="286.9">6</text>
<text x="335" y="286.9">7</text>
<text x="385" y="286.9">8</text>
<text x="408.3" y="285.9">F</text>
</g>
<g font-size="1.8" fill="#006464">
<text x="108" y="41.5">F2</text>
<text x="166.4" y="41.5">F4</text>
<text x="224.7" y="41.2">R5</text>
<text x="36.6" y="46.6">COIL+</text>
<text x="44.4" y="42.2">K1</text>
<text x="47.8" y="46.6">STUD_A</text>
<text x="106.9" y="46.8">15</text>
<text x="110.5" y="46.8">A</text>
<text x="165.9" y="46.8">2</text>
<text x="168.3" y="46.8">A</text>
<text x="223.6" y="47.1">150k</text>
<text x="36.6" y="49.1">COIL-</text>
<text x="40.1" y="53.7">125</text>
<text x="44.9" y="53.7">A 24</text>
<text x="47.6" y="49.1">STUD_B</text>
<text x="50.7" y="53.7">V</text>
<text x="224.7" y="53.9">R6</text>
<text x="104.9" y="59.5">1</text>
<text x="105.4" y="54.2">F3</text>
<text x="107.3" y="59.5">A</text>
<text x="165.9" y="59.5">3</text>
<text x="166.4" y="54.2">F5</text>
<text x="168.3" y="59.5">A</text>
<text x="224.2" y="59.8">12k</text>
<text x="41.4" y="60">TB2</text>
<text x="105.3" y="66.4">D1</text>
<text x="166.4" y="66.9">F6</text>
<text x="224.7" y="68.2">C2</text>
<text x="102.9" y="72.7">1N4007</text>
<text x="165.3" y="72.2">10</text>
<text x="168.9" y="72.2">A</text>
<text x="223.6" y="76">100n</text>
<text x="166.4" y="79.6">F7</text>
<text x="35.5" y="86.7">MOTOR_24V</text>
<text x="47.5" y="86.7">bus</text>
<text x="165.9" y="84.9">1</text>
<text x="168.3" y="84.9">A</text>
<text x="224.7" y="84.4">R7</text>
<text x="252.9" y="85.4">#FLG01</text>
<text x="102.8" y="93">Q1</text>
<text x="166.4" y="92.3">F8</text>
<text x="222.1" y="90.2">2.2k</text>
<text x="227.3" y="90.2">3W</text>
<text x="251.7" y="91.8">PWR_FLAG</text>
<text x="165.9" y="97.6">1</text>
<text x="168.3" y="97.6">A</text>
<text x="100.1" y="107">IRLZ44N</text>
<text x="166.3" y="104.7">R3</text>
<text x="36.3" y="108.3">TB1</text>
<text x="165.2" y="110.6">150k</text>
<text x="173.9" y="117.4">R4</text>
<text x="252.9" y="115.9">#FLG02</text>
<text x="113" y="125">R1</text>
<text x="173.4" y="123.3">12k</text>
<text x="251.7" y="122.2">PWR_FLAG</text>
<text x="33.7" y="129.9">GND star</text>
<text x="112.4" y="130.9">100</text>
<text x="173.9" y="131.7">C1</text>
<text x="113" y="137.7">R2</text>
<text x="112.5" y="143.6">10k</text>
<text x="172.8" y="139.5">100n</text>
<text x="252.9" y="138.8">#FLG03</text>
<text x="251.7" y="145.1">PWR_FLAG</text>
<text x="252.9" y="164.2">#FLG04</text>
<text x="251.7" y="170.5">PWR_FLAG</text>
<text x="252.9" y="189.6">#FLG05</text>
<text x="251.7" y="195.9">PWR_FLAG</text>
</g>
<g font-size="1.8" fill="#0f0f0f">
<text x="18.6" y="46.7">COIL_24V</text>
<text x="18.7" y="47.9">COIL_LOW</text>
<text x="115.6" y="68.2">COIL_LOW</text>
<text x="106.3" y="88.9" transform="rotate(-90 106.3 88.9)">COIL_LOW</text>
<text x="176.5" y="93.6">BATT_DIV</text>
<text x="85.8" y="98.7">Q1_GATE</text>
<text x="150.3" y="106.3">BATT_DIV</text>
<text x="123.2" y="126.7">Q1_GATE</text>
</g>
<g font-size="1.8" fill="#a90000">
<text x="32.8" y="45.5">C+</text>
<text x="56.5" y="45.5">A</text>
<text x="32.8" y="48">C-</text>
<text x="56.4" y="48">B</text>
<text x="33.6" y="63.2">1</text>
<text x="33.6" y="65.8">2</text>
<text x="33.6" y="68.3">3</text>
<text x="33.6" y="70.9">4</text>
<text x="33.6" y="73.4">5</text>
<text x="33.6" y="75.9">6</text>
<text x="33.6" y="78.5">7</text>
<text x="33.6" y="81">8</text>
<text x="28.5" y="111.5">1</text>
<text x="46.3" y="111.5">7</text>
<text x="28.5" y="114">2</text>
<text x="28.5" y="116.6">3</text>
<text x="28.5" y="119.1">4</text>
<text x="45.7" y="119.1">10</text>
<text x="46.3" y="114">8</text>
<text x="46.3" y="116.6">9</text>
<text x="28.5" y="121.7">5</text>
<text x="28.5" y="124.2">6</text>
<text x="45.7" y="121.7">11</text>
<text x="45.7" y="124.2">12</text>
</g>
<g font-size="1.8" fill="#0000c2">
<text x="255.6" y="43.9">BT1</text>
<text x="255.6" y="45.9">-&gt;</text>
<text x="255.6" y="48">B-</text>
<text x="259.6" y="48">of</text>
<text x="259.9" y="45.9">TB2</text>
<text x="260.2" y="43.9">+</text>
<text x="262.7" y="48">U10-U14</text>
<text x="263" y="43.9">-&gt;</text>
<text x="264.5" y="45.9">-&gt;</text>
<text x="267.3" y="43.9">F1</text>
<text x="268.8" y="45.9">B+</text>
<text x="270.7" y="43.9">40</text>
<text x="272.9" y="45.9">of</text>
<text x="274.3" y="43.9">A -&gt;</text>
<text x="275.9" y="45.9">U10-U14</text>
<text x="277.2" y="48">TB1</text>
<text x="280.9" y="43.9">J1</text>
<text x="281.8" y="48">star</text>
<text x="284.3" y="43.9">-&gt;</text>
<text x="286.1" y="45.9">(10</text>
<text x="286.7" y="48">-&gt;</text>
<text x="288.6" y="43.9">K1</text>
<text x="290.6" y="45.9">AWG).</text>
<text x="291" y="48">J1</text>
<text x="292.2" y="43.9">stud</text>
<text x="294.4" y="48">-&gt;</text>
<text x="297.4" y="43.9">A -&gt;</text>
<text x="298.7" y="48">BT1</text>
<text x="303.3" y="48">-.</text>
<text x="304" y="43.9">K1</text>
<text x="307.7" y="43.9">stud</text>
<text x="255.6" y="50">The</text>
<text x="255.6" y="52.1">branches;</text>
<text x="260" y="50">blade</text>
<text x="266" y="52.1">it</text>
<text x="266.3" y="50">fuse</text>
<text x="268.5" y="52.1">is</text>
<text x="271.3" y="52.1">not</text>
<text x="271.5" y="50">block</text>
<text x="275.5" y="52.1">in</text>
<text x="277.8" y="50">carries</text>
<text x="278.4" y="52.1">the</text>
<text x="282.5" y="52.1">40</text>
<text x="285.5" y="50">only</text>
<text x="286.1" y="52.1">A path.</text>
<text x="290.6" y="50">the</text>
<text x="294.7" y="50">small</text>
<text x="255.6" y="54.1">K1</text>
<text x="255.6" y="56.1">(5</text>
<text x="258.8" y="56.1">x</text>
<text x="259.3" y="54.1">precharge:</text>
<text x="261" y="56.1">470</text>
<text x="269.4" y="56.1">behind</text>
<text x="270.5" y="54.1">decide</text>
<text x="276.9" y="56.1">a</text>
<text x="277.8" y="54.1">after</text>
<text x="279.2" y="56.1">125</text>
<text x="283.4" y="54.1">the</text>
<text x="284" y="56.1">A contactor).</text>
<text x="287.6" y="54.1">bench</text>
<text x="294.4" y="54.1">test</text>
<text x="255.6" y="67.7">Every</text>
<text x="255.6" y="69.7">the</text>
<text x="255.6" y="71.7">F1</text>
<text x="259.1" y="71.7">40</text>
<text x="259.7" y="69.7">wire</text>
<text x="261.7" y="67.7">fuse</text>
<text x="262.7" y="71.7">A: 10</text>
<text x="264.7" y="69.7">is</text>
<text x="266.9" y="67.7">protects</text>
<text x="267.5" y="69.7">rated</text>
<text x="269.1" y="71.7">AWG. F2</text>
<text x="273.6" y="69.7">above</text>
<text x="275.8" y="67.7">the</text>
<text x="278.2" y="71.7">15</text>
<text x="279.9" y="67.7">wire</text>
<text x="280.3" y="69.7">the</text>
<text x="281.8" y="71.7">A: 14</text>
<text x="284.4" y="69.7">fuse.</text>
<text x="284.9" y="67.7">after</text>
<text x="288.2" y="71.7">AWG.</text>
<text x="290.6" y="67.7">it:</text>
<text x="255.6" y="73.8">F6</text>
<text x="255.6" y="75.8">or</text>
<text x="258.7" y="75.8">heavier.</text>
<text x="259.1" y="73.8">10</text>
<text x="262.7" y="73.8">A: 16</text>
<text x="267.3" y="75.8">See</text>
<text x="269.1" y="73.8">AWG. F3-F5,</text>
<text x="271.9" y="75.8">WIRE_LIST.md.</text>
<text x="282.6" y="73.8">F7,</text>
<text x="286.7" y="73.8">F8:</text>
<text x="290.8" y="73.8">20</text>
<text x="294.4" y="73.8">AWG</text>
<text x="86.2" y="153.3">KEY_24V</text>
<text x="90.5" y="155.3">J9.2</text>
<text x="99.6" y="153.3">F3</text>
<text x="100" y="155.3">K1</text>
<text x="103.1" y="153.3">1</text>
<text x="103.6" y="155.3">coil</text>
<text x="105.5" y="153.3">A -&gt;</text>
<text x="108.3" y="155.3">-&gt;</text>
<text x="112.1" y="153.3">J9.1</text>
<text x="112.6" y="155.3">Q1</text>
<text x="116.3" y="155.3">-&gt;</text>
<text x="117.2" y="153.3">-&gt;</text>
<text x="120.6" y="155.3">GND.</text>
<text x="121.6" y="153.3">S2</text>
<text x="125.1" y="153.3">NC1</text>
<text x="130.1" y="153.3">-&gt;</text>
<text x="134.4" y="153.3">S2</text>
<text x="138" y="153.3">NC2</text>
<text x="86.2" y="157.4">Unplugging</text>
<text x="86.2" y="159.4">Q1</text>
<text x="89.9" y="159.4">gate:</text>
<text x="95.8" y="159.4">GPIO12</text>
<text x="98" y="157.4">J9</text>
<text x="101.3" y="157.4">opens</text>
<text x="103.8" y="159.4">via</text>
<text x="107.7" y="159.4">R1,</text>
<text x="108.1" y="157.4">K1</text>
<text x="111.7" y="157.4">(fail-safe).</text>
<text x="112" y="159.4">R2</text>
<text x="115.6" y="159.4">pull-down.</text>
</g>
<g font-size="1.8" fill="#939391">
<text x="36.8" y="94.3">D2</text>
<text x="34.1" y="100.7">TVS TBD</text>
</g>
</svg>
